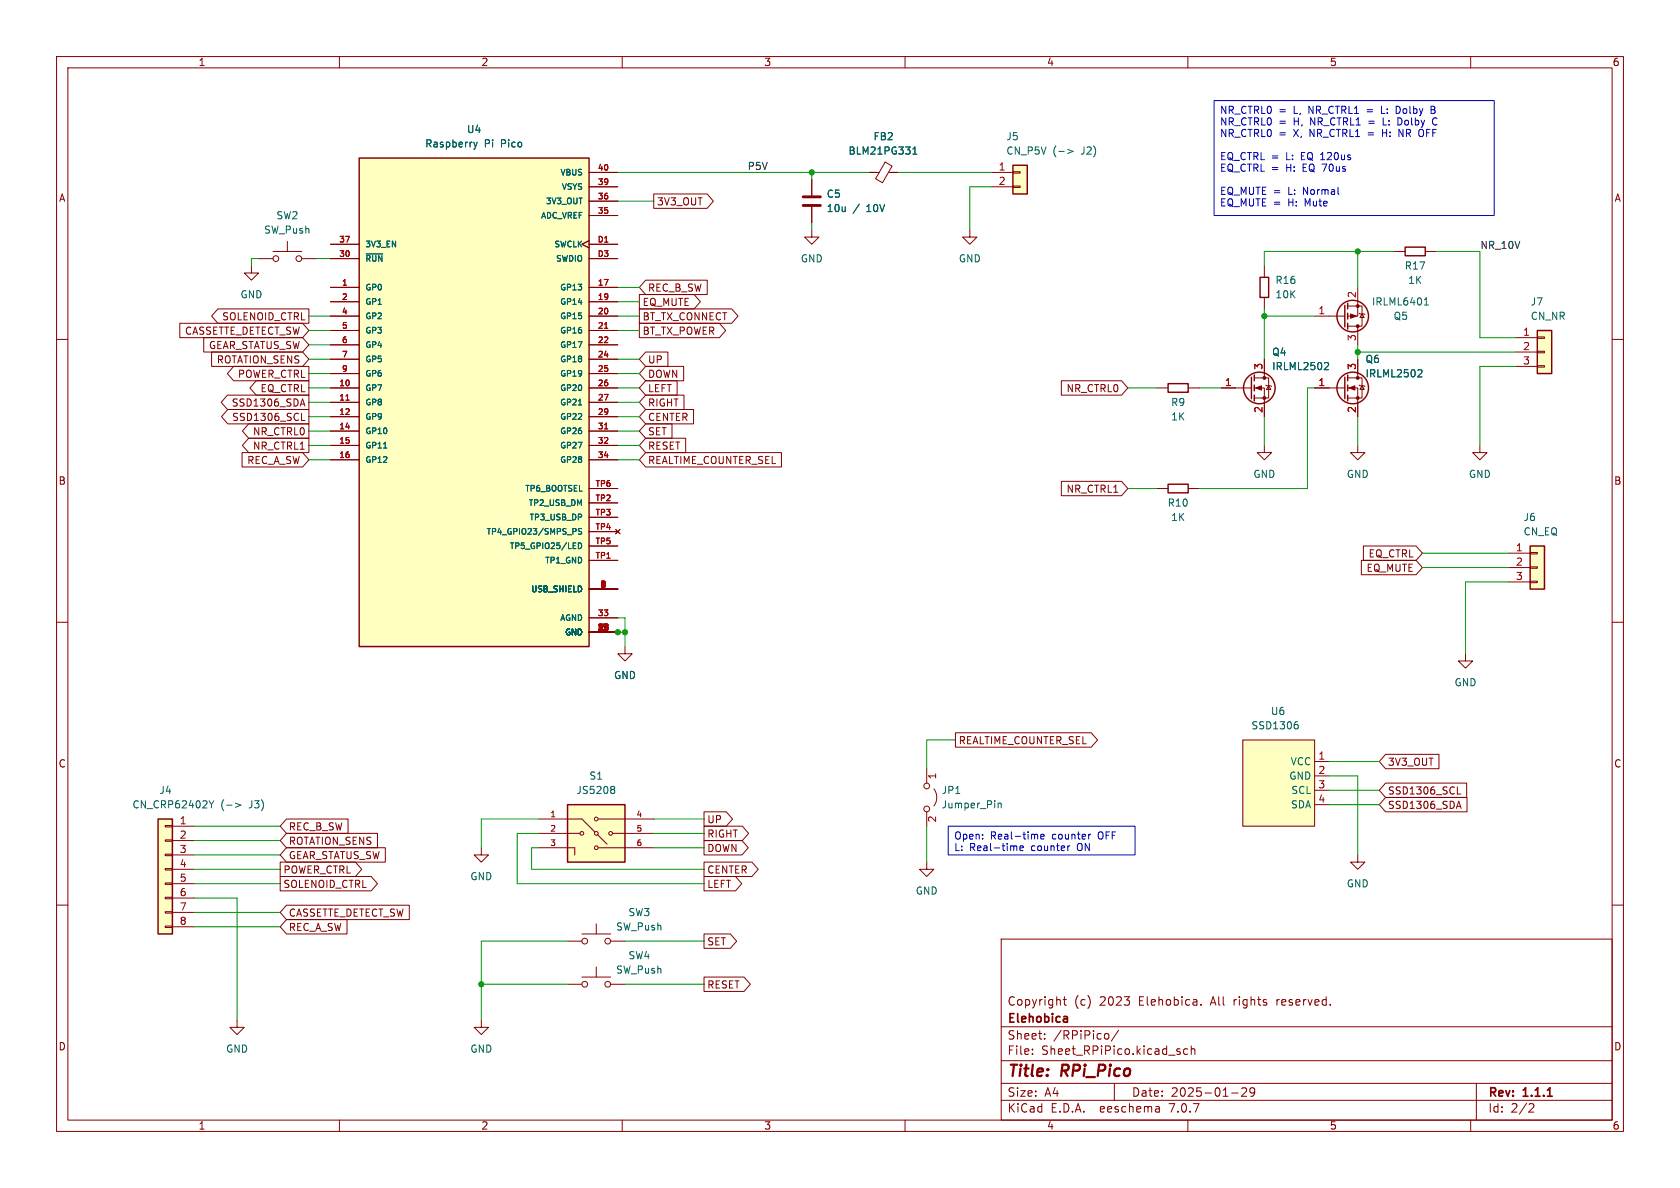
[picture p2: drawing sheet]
<svg xmlns="http://www.w3.org/2000/svg" width="297mm" height="210mm" viewBox="0 0 297 210" stroke-linecap="round" stroke-linejoin="round" font-family="sans-serif">
<g fill="none" stroke="#840000" stroke-width=".18">
<path d="M10 10h277v190h-277zM12 12h273v186h-273zM60 10v2M110 10v2M160 10v2M210 10v2M260 10v2M104.1 30.5h5.1M104.1 38.1h5.1M104.1 35.6h5.1M104.1 33h5.1M115.6 34.3h9.4l1.1 1.3-1.1 1.2h-9.4z"/>
<path d="M143.5 31.8v2.7M143.5 36.6v2.8M153.7 30.5h1.7M156.5 28.7l1.2 .7-1.7 2.9-1.2-.7zM157.1 30.5h1.6M175.3 30.5h3.8M175.3 33h3.8M179.1 32.9h1.2v.2h-1.2zM179.1 30.4h1.2v.2h-1.2zM10 60h2M31.8 57.1h21.7l1.1 1.3-1.1 1.3h-21.7zM36 59.7h17.5l1.1 1.3-1.1 1.2h-17.5z"/>
<path d="M38.5 54.6h16.1v2.6h-16.1l-1.1-1.3zM44.4 47v1.3h1.3l-1.3 1.2-1.2-1.2h1.2M45.7 45.7h2.6M48.3 44.5h5M50.8 42.7v1.8M53.3 45.7h2.6M58.4 50.8h5.1M58.4 53.3h5.1M58.4 55.9h5.1M58.4 58.4h5.1M58.4 45.7h5.1M58.4 43.2h5.1"/>
<path d="M104.1 42.5l-1.2 .7 1.2 .6M104.1 50.8h5.1M104.1 53.3h5.1M104.1 55.9h5.1M104.1 58.4h5.1M104.1 45.7h5.1M104.1 43.2h5.1M113 52.1h9.7l1.1 1.2-1.1 1.3h-9.7zM113 54.6h16.4l1.1 1.3-1.1 1.3h-16.4zM113 57.1h14.2l1.1 1.3-1.1 1.3h-14.2zM114.1 49.5h10.9v2.6h-10.9l-1.1-1.3zM143.5 40.6v1.3h1.3l-1.3 1.3-1.3-1.3h1.3"/>
<path d="M171.4 40.6v1.3h1.3l-1.3 1.3-1.2-1.3h1.2M223.5 47v2M223.5 52.6v2M232.4 55.9h5.3M238.3 54.1h2.5v3.6h-2.5M240 50.8v5.1h-1.7M240 57.7v3.3M240.3 55.4l.1 .1h.8l.1 .1M240.8 55.5l.4 .6h-.8zM246.4 44.5h2M252 44.5h2M268 59.7h3.8"/>
<path d="M271.8 59.6h1.2v.2h-1.2zM285 60h2M37.4 62.2h16.1l1.1 1.3-1.1 1.3h-16.1zM40.2 69.8h14.4v2.6h-14.4l-1.1-1.3zM40.3 72.4h14.3v2.5h-14.3l-1.1-1.2zM41.3 64.8h13.3v2.5h-13.3l-1.1-1.3zM44 77.5h10.6v2.5h-10.6l-1.1-1.3zM44 74.9h10.6v2.6h-10.6l-1.1-1.3zM45.3 67.3h9.3v2.6h-9.3l-1.1-1.3zM53.2 71.4h.6M53.3 74.3h.6M53.5 70.5l.4 1.3"/>
<path d="M58.4 68.6h5.1M58.4 71.1h5.1M58.4 73.7h5.1M58.4 76.2h5.1M58.4 78.7h5.1M58.4 61h5.1M58.4 63.5h5.1M58.4 66h5.1M104.1 68.6h5.1M104.1 71.1h5.1M104.1 73.7h5.1M104.1 76.2h5.1"/>
<path d="M104.1 78.7h5.1M104.1 61h5.1M104.1 63.5h5.1M104.1 66h5.1M114.1 67.3h5.6v2.6h-5.6l-1.1-1.3zM114.1 72.4h8.5v2.5h-8.5l-1.1-1.2zM114.1 74.9h4.7v2.6h-4.7l-1.1-1.3zM114.1 77.5h7.1v2.5h-7.1l-1.1-1.3zM114.1 64.8h6.8v2.5h-6.8l-1.1-1.3zM114.1 69.8h6.8v2.6h-6.8l-1.1-1.3zM114.1 62.2h4v2.6h-4l-1.1-1.3zM187.6 67.3h10.7l1.1 1.3-1.1 1.3h-10.7z"/>
<path d="M204.5 68.6h2M210.1 68.6h2M215.9 68.6h5.3M221.7 68.6h1.8v5.1M221.7 66.8h2.6v3.6h-2.6M223.5 78.7v1.3h1.3l-1.3 1.3-1.3-1.3h1.3M223.5 63.5v3.3M223.8 68.1l.1 .1h.8l.1 .1M224.3 68.2l.4 .6h-.8zM232.4 68.6h5.3M238.3 68.6h1.7v5.1M238.3 66.8h2.5v3.6h-2.5"/>
<path d="M240 78.7v1.3h1.3l-1.3 1.3-1.2-1.3h1.2M240 63.5v3.3M240.3 68.1l.1 .1h.8l.1 .1M240.8 68.2l.4 .6h-.8zM261.6 78.7v1.3h1.3l-1.3 1.3-1.3-1.3h1.3M268 62.2h3.8M268 64.8h3.8M271.8 64.6h1.2v.3h-1.2zM271.8 62.1h1.2v.3h-1.2zM42.8 80h10.7l1.1 1.3-1.1 1.3h-10.7zM58.4 81.3h5.1M104.1 81.3h5.1"/>
<path d="M104.1 99.1h5.1M104.1 88.9h5.1M104.1 91.4h5.1M104.1 94h5.1M104.1 96.5h5.1M104.1 86.4h5.1M108.8 93.6l.8 .8M109.6 93.6l-.8 .8M114.1 80h24.1v2.6h-24.1l-1.1-1.3zM187.6 85.1h10.7l1.1 1.3-1.1 1.2h-10.7zM204.5 86.4h2M210.1 86.4h2"/>
<path d="M240.7 99.1h9.6l1.2 1.2-1.2 1.3h-9.6zM241 96.5h9.3l1.2 1.3-1.2 1.3h-9.3zM266.7 97.8h3.8M270.5 97.7h1.3v.2h-1.3zM10 110h2M104.1 111.8h5.1M104.1 109.2h5.1M104.1 104.1h5.1M110.5 114.3v1.3h1.3l-1.3 1.2-1.3-1.2h1.3M259.1 115.6v1.2h1.2l-1.2 1.3-1.3-1.3h1.3M266.7 100.3h3.8M266.7 102.9h3.8"/>
<path d="M270.5 102.7h1.3v.3h-1.3zM270.5 100.2h1.3v.3h-1.3zM285 110h2M163.8 135.9v2.5M165.1 139.4a2.54 2.54 0 0 1 0 3.1M168.9 129.5h24l1.1 1.3-1.1 1.3h-24zM219.7 130.8h12.7v15.3h-12.7zM232.4 134.6h2.5M232.4 137.2h2.5M232.4 139.7h2.5M245 133.3h9.4v2.6h-9.4l-1.2-1.3zM245 138.4h14.3v2.6h-14.3l-1.2-1.3z"/>
<path d="M10 160h2M29.2 158.6h1.3v.3h-1.3zM29.2 156.1h1.3v.2h-1.3zM29.2 153.5h1.3v.3h-1.3zM29.2 151h1.3v.3h-1.3zM29.2 148.5h1.3v.2h-1.3zM29.2 145.9h1.3v.3h-1.3zM30.5 146.1h3.8M30.5 148.6h3.8M30.5 151.1h3.8M30.5 153.7h3.8M30.5 156.2h3.8"/>
<path d="M30.5 158.8h3.8M49.5 154.9h16.1l1.1 1.3-1.1 1.3h-16.1zM49.5 152.4h13.3l1.1 1.3-1.1 1.2h-13.3zM50.6 147.3h16.1v2.6h-16.1l-1.1-1.3zM50.6 149.9h17.5v2.5h-17.5l-1.1-1.3zM50.6 144.8h10.9v2.5h-10.9l-1.1-1.2zM85.1 149.9v1.2h1.3l-1.3 1.3-1.3-1.3h1.3M95.2 149.9h6.4v1.2M95.2 147.3h7.3M95.2 144.8h7.7l2.3 2.3M105.7 147.6l1.6 1.6M105.8 149.9h9.8"/>
<path d="M105.8 144.8h9.8M108.3 147.3h7.3M124.5 146h6.7l1.1 1.3-1.1 1.3h-6.7zM124.5 154.9h5.5l1.1 1.3-1.1 1.3h-5.5zM124.5 148.6h6.7l1.1 1.3-1.1 1.2h-6.7zM124.5 143.5h3.9l1.1 1.3-1.1 1.3h-3.9zM124.5 152.4h8.4l1.1 1.3-1.1 1.2h-8.4zM163.8 152.4v1.3h1.3l-1.3 1.2-1.2-1.2h1.2M163.8 143.5v2.6M232.4 142.2h2.5M240 151.1v1.3h1.3l-1.3 1.3-1.2-1.3h1.2M245 141h14.3v2.5h-14.3l-1.2-1.3z"/>
<path d="M257.6 142.5h.6M257.6 140.4h.6M257.9 141.6l.4 1.3M285 160h2M29.2 163.7h1.3v.3h-1.3zM29.2 161.2h1.3v.2h-1.3zM30.5 161.3h3.8M30.5 163.8h3.8M50.6 162.6h10.7v2.5h-10.7l-1.1-1.3zM50.6 160h21.8v2.6h-21.8l-1.1-1.3zM100.3 166.4h2.6M100.3 174h2.6"/>
<path d="M102.9 165.1h5M102.9 172.7h5M105.4 163.3v1.8M105.4 170.9v1.8M107.9 166.4h2.6M107.9 174h2.6M124.5 172.7h7l1.2 1.3-1.2 1.3h-7zM124.5 165.1h4.6l1.1 1.3-1.1 1.2h-4.6zM177 166h108v32h-108zM188 176.7h.5M188.2 176.2v1.3l.3 .2M212.3 177.6v.1"/>
<path d="M41.9 180.3v1.3h-1.3l1.3 1.3 1.3-1.3h-1.3M60 198v2M85.1 180.3v1.3h1.3l-1.3 1.3-1.3-1.3h1.3M110 198v2M160 198v2M177 194.5h108M177 191.5h108M177 187.5h108M177 181.5h108M182.5 186.3v.1M182.5 185.5v.1M184.7 183.6v.1"/>
<path d="M184.7 182.8v.1M195.5 182.7l.4 .1 .1 .2v.6l-.5 .1M197 191.5v3M197.7 182.1l-1.2 2M204.9 195.7l.1 .9M205 196.5l-.2 .1M205 196h-.2M208.5 185.9l.2 .2-.2 .3M208.5 185.4l.1 .1M210 185.5l-.5-.1-.3 .3v.4l.2 .2h.6M210 198v2M210.6 185.5l.2-.1 .4 .1v.9"/>
<path d="M210.6 184.9v1.5M217.7 193.2h1.2M219.5 192.4l.6-.1 .2 .1 .1 .3-.9 1.1h.9M221.8 192.9l-.3 .3h-.3l-.2-.3 .1-.5 .4-.1 .2 .1a.99 .99 0 0 1-.3 1.4h-.3M260 198v2M261 191.5v6.5M270.5 195.1l.5 .1 .2 .3-1 1.1h1"/>
<circle cx="48.8" cy="45.7" r=".51"/>
<circle cx="52.8" cy="45.7" r=".51"/>
<circle cx="163.8" cy="138.9" r=".51"/>
<circle cx="102.9" cy="147.3" r=".33"/>
<circle cx="105.4" cy="147.3" r=".33"/>
<circle cx="105.4" cy="144.8" r=".33"/>
<circle cx="105.4" cy="149.9" r=".33"/>
<circle cx="107.9" cy="147.3" r=".33"/>
<circle cx="163.8" cy="143" r=".51"/>
<circle cx="103.4" cy="166.4" r=".51"/>
<circle cx="103.4" cy="174" r=".51"/>
<circle cx="107.4" cy="166.4" r=".51"/>
<circle cx="107.4" cy="174" r=".51"/>
</g>
<path d="M188.5 179.7l.2 .2v.8M188.7 180.6l-.5 .1M188.7 180l-.5 .1M273.6 193.8h.8" fill="none" stroke="#840000" stroke-width=".3"/>
<path d="M142 36.3h3M142 34.8h3" fill="none" stroke="#840000" stroke-width=".51"/>
<g fill="#ffffc2" stroke="#ffffc2" stroke-width=".18">
<path d="M271.8 58.4h2.5v7.6h-2.5z"/>
<path d="M63.5 27.9h40.6v86.4h-40.6z"/>
<path d="M270.5 96.5h2.5v7.6h-2.5z"/>
<path d="M100.3 142.2h10.2v10.2h-10.2z"/>
<path d="M179.1 29.2h2.5v5.1h-2.5z"/>
<path d="M27.9 144.8h2.6v20.3h-2.6z"/>
<path d="M219.7 130.8h12.7v15.3h-12.7z"/>
</g>
<g fill="none" stroke="#840000" stroke-width=".25">
<path d="M63.5 27.9h40.6v86.4h-40.6zM179.1 29.2h2.5v5.1h-2.5zM222.8 49h1.5v3.6h-1.5zM237.7 54v3.8M238.3 53.6v1M238.3 55.4v1M238.3 57.2v1M248.4 43.7h3.6v1.5h-3.6zM271.8 58.4h2.5v7.6h-2.5zM206.5 67.8h3.6v1.5h-3.6zM221.2 66.7v3.8M221.7 66.3v1"/>
<path d="M221.7 68.1v1M221.7 69.9v1M237.7 66.7v3.8M238.3 66.3v1M238.3 68.1v1M238.3 69.9v1M206.5 85.6h3.6v1.5h-3.6zM270.5 96.5h2.5v7.6h-2.5zM27.9 144.8h2.6v20.3h-2.6zM100.3 142.2h10.2v10.2h-10.2z"/>
<circle cx="239.1" cy="55.9" r="2.79"/>
<circle cx="222.6" cy="68.6" r="2.79"/>
<circle cx="239.1" cy="68.6" r="2.79"/>
</g>
<g fill="none" stroke="#006464" stroke-width=".18">
<path d="M83.8 25.1l.3 .9M84.1 26l-.3 .4M84.4 25.1l-.3 .9M161.4 27.2h.7M161.4 26.3l.3-.3v1.2M188.7 26.4l1 .4-1 .3M64.7 44.9h3M251.8 53.9h.7M251.8 53l.4-.4v1.3M67.8 79.2h.6M102.2 71.6h.6M234.3 64.1h.5l.1 .3-.8 .9h.8"/>
<path d="M250.8 65.3l.5 .1 .1 .3-.8 .9h.8M102.2 96a.51 .51 0 0 1 .6 .5 .51 .51 0 0 1-.6 .5zM102.8 93.5l-.4-.1-.2 .2 .1 .3 .5 .2v.2l-.6 .1M108.2 139h.2l.3 .3-.3 .3M108.2 139.6h.2M108.4 139.6l.3 .2v.2l-.1 .2-.4 .1M229 128.1h.4l.1 .2v.4l-.5 .1M229.2 127.6h.2M37 141.5l.4 .7M37.4 142.2v.6M37.8 141.5l-.4 .7M41.6 142l1 .3-1 .4"/>
<path d="M176.5 142v.8M176.5 142.1l.1-.1h.3l.1 .8"/>
</g>
<path d="M106.9 58h.6M61.2 70.7h.5M106.9 75.8h.6" fill="none" stroke="#a90000" stroke-width=".18"/>
<g fill="#840000" stroke="#840000" stroke-width=".18">
<path d="M238.5 68.6l1-.4v.8z"/>
<path d="M238.8 55.5l1 .4-1 .4z"/>
<path d="M222 68.6l1-.4v.8z"/>
<circle cx="240" cy="70.4" r=".25"/>
<circle cx="240" cy="66.8" r=".25"/>
<circle cx="240" cy="54.1" r=".25"/>
<circle cx="240" cy="57.7" r=".25"/>
<circle cx="223.5" cy="70.4" r=".25"/>
<circle cx="223.5" cy="66.8" r=".25"/>
</g>
<g fill="none" stroke="#0000c2" stroke-width=".18">
<path d="M214.6 17.8h49.6v20.3h-49.6zM244.2 18.8v1.3h.6M247.3 18.8h-.5v1.3l.5-.1M253 18.8h.4l.3 .2-.3 .4 .3 .1v.3l-.2 .3h-.5zM253 19.4h.4M244.4 22.9v1.2M244.4 23.5h.7M244.5 20.8v1.3h.6M247.3 24.1v-1.2l.7 1.2M247.4 20.8h-.3v1.3l.5-.1M253.8 20.8a.64 .64 0 0 0-.6 .7 .64 .64 0 0 0 .6 .6M167.6 146.1h33.1v5h-33.1z"/>
<path d="M179.4 149.5l.4 .2v.7M180.3 149.9l.6-.1-.1-.2-.3-.1-.2 .2 .1 .6h.4M183.1 147.5l.3 .2v.6M184 147.9l.6-.1-.1-.3h-.3l-.2 .2 .1 .6h.4M189.1 149.5l-.2 .1M192.8 147.5h-.2"/>
</g>
<g fill="none" stroke="#009600" stroke-width=".18">
<path d="M109.2 35.6h6.4M109.2 30.5h44.5M143.5 30.5v1.3M143.5 39.4v1.2M158.7 30.5h16.6M175.3 33h-3.9v7.6M45.7 45.7h-1.3v1.3M54.6 55.9h3.8M54.6 58.4h3.8M55.9 45.7h2.5M109.2 55.9h3.8M109.2 58.4h3.8"/>
<path d="M109.2 53.3h3.8M109.2 50.8h3.8M223.5 55.9h8.9M223.5 54.6v8.9M240 44.5v6.3M246.4 44.5h-22.9v2.5M254 44.5h7.6v15.2h6.4M54.6 61h3.8M54.6 66h3.8M54.6 63.5h3.8M54.6 73.7h3.8M54.6 71.1h3.8"/>
<path d="M54.6 76.2h3.8M54.6 78.7h3.8M54.6 68.6h3.8M109.2 66h3.8M109.2 63.5h3.8M109.2 73.7h3.8M109.2 71.1h3.8M109.2 76.2h3.8M109.2 78.7h3.8M109.2 68.6h3.8M199.4 68.6h5.1M212.1 68.6h3.8"/>
<path d="M223.5 73.7v5M232.4 68.6h-1.3v17.8h-19M240 61v2.5M240 73.7v5M240 62.2h28M268 64.8h-6.4v13.9M54.6 81.3h3.8M109.2 81.3h3.8M199.4 86.4h5.1M251.5 97.8h15.2M107.9 111.8h2.6M109.2 109.2h1.3v5.1"/>
<path d="M251.5 100.3h15.2M266.7 102.9h-7.6v12.7M168.9 130.8h-5.1v5.1M234.9 137.2h5.1v13.9M234.9 139.7h8.9M234.9 134.6h8.9M34.3 158.8h7.6v21.5M34.3 156.2h15.2M34.3 153.7h15.2M34.3 151.1h15.2M34.3 148.6h15.2M34.3 146.1h15.2"/>
<path d="M95.2 149.9h-1.2v3.8h30.5M95.2 144.8h-10.1v5.1M95.2 147.3h-3.8v8.9h33.1M115.6 147.3h8.9M115.6 149.9h8.9M115.6 144.8h8.9M163.8 146.1v6.3M234.9 142.2h8.9M34.3 163.8h15.2M34.3 161.3h15.2M85.1 174h15.2M100.3 166.4h-15.2v13.9"/>
<path d="M110.5 174h14M110.5 166.4h14"/>
</g>
<g fill="#009600" stroke="#009600" stroke-width=".18">
<circle cx="240" cy="62.2" r=".46"/>
<circle cx="223.5" cy="55.9" r=".46"/>
<circle cx="240" cy="44.5" r=".46"/>
<circle cx="143.5" cy="30.5" r=".46"/>
<circle cx="85.1" cy="174" r=".46"/>
<circle cx="110.5" cy="111.8" r=".46"/>
<circle cx="109.2" cy="111.8" r=".46"/>
</g>
<g font-size="2.8" fill="#840000">
<text x="178" y="190.9">Title:</text>
<text x="187.7" y="190.9">RPi_Pico</text>
</g>
<g font-size="2.1" fill="#840000">
<text x="178" y="178">Copyright</text>
<text x="189.9" y="178">(c)</text>
<text x="194.5" y="178">2023</text>
<text x="201.5" y="178">Elehobica.</text>
<text x="214.3" y="178">All</text>
<text x="218.5" y="178">rights</text>
<text x="226.2" y="178">reserved.</text>
<text x="178" y="184">Sheet:</text>
<text x="178" y="181.2">Elehobica</text>
<text x="186.2" y="184">/RPiPico/</text>
<text x="178" y="186.7">File:</text>
<text x="184.1" y="186.7">Sheet_RPiPico.kicad_sch</text>
<text x="178" y="196.9">KiCad</text>
<text x="178" y="194.1">Size:</text>
<text x="184.7" y="194.1">A4</text>
<text x="185.7" y="196.9">E.D.A.</text>
<text x="194.6" y="196.9">eeschema</text>
<text x="200" y="194.1">Date:</text>
<text x="207" y="196.9">7.0.7</text>
<text x="207" y="194.1">2025-01-29</text>
<text x="263" y="194.3">Rev:</text>
<text x="263" y="196.9">Id:</text>
<text x="267.1" y="196.9">2/2</text>
<text x="269.4" y="194.3">1.1.1</text>
</g>
<g font-size="1.8" fill="#840000">
<text x="35" y="11.9">1</text>
<text x="85" y="11.9">2</text>
<text x="135" y="11.9">3</text>
<text x="185" y="11.9">4</text>
<text x="235" y="11.9">5</text>
<text x="285" y="11.9">6</text>
<text x="10.3" y="35.9">A</text>
<text x="285.3" y="35.9">A</text>
<text x="116" y="36.5">3V3_OUT</text>
<text x="114.5" y="51.8">REC_B_SW</text>
<text x="32.6" y="59.4">CASSETTE_DETECT_SW</text>
<text x="39.2" y="56.8">SOLENOID_CTRL</text>
<text x="113.5" y="54.3">EQ_MUTE</text>
<text x="113.5" y="56.8">BT_TX_CONNECT</text>
<text x="113.5" y="59.4">BT_TX_POWER</text>
<text x="36.8" y="61.9">GEAR_STATUS_SW</text>
<text x="38.2" y="64.5">ROTATION_SENS</text>
<text x="114.5" y="64.5">UP</text>
<text x="42" y="67">POWER_CTRL</text>
<text x="45.9" y="69.5">EQ_CTRL</text>
<text x="114.5" y="69.5">LEFT</text>
<text x="114.5" y="67">DOWN</text>
<text x="188.4" y="69.5">NR_CTRL0</text>
<text x="40.9" y="72.1">SSD1306_SDA</text>
<text x="40.9" y="74.6">SSD1306_SCL</text>
<text x="44.6" y="77.2">NR_CTRL0</text>
<text x="114.5" y="74.6">CENTER</text>
<text x="114.5" y="77.2">SET</text>
<text x="114.5" y="72.1">RIGHT</text>
<text x="43.6" y="82.2">REC_A_SW</text>
<text x="44.6" y="79.7">NR_CTRL1</text>
<text x="114.5" y="79.7">RESET</text>
<text x="114.5" y="82.2">REALTIME_COUNTER_SEL</text>
<text x="10.3" y="85.9">B</text>
<text x="188.4" y="87.3">NR_CTRL1</text>
<text x="285.3" y="85.9">B</text>
<text x="241.5" y="101.3">EQ_MUTE</text>
<text x="241.8" y="98.7">EQ_CTRL</text>
<text x="169.4" y="131.8">REALTIME_COUNTER_SEL</text>
<text x="10.3" y="135.9">C</text>
<text x="245.3" y="135.6">3V3_OUT</text>
<text x="285.3" y="135.9">C</text>
<text x="245.3" y="143.2">SSD1306_SDA</text>
<text x="245.3" y="140.7">SSD1306_SCL</text>
<text x="51" y="149.5">ROTATION_SENS</text>
<text x="51" y="147">REC_B_SW</text>
<text x="124.9" y="148.3">RIGHT</text>
<text x="124.9" y="145.7">UP</text>
<text x="50" y="154.6">POWER_CTRL</text>
<text x="51" y="152.1">GEAR_STATUS_SW</text>
<text x="124.9" y="150.8">DOWN</text>
<text x="124.9" y="154.6">CENTER</text>
<text x="50" y="157.2">SOLENOID_CTRL</text>
<text x="124.9" y="157.2">LEFT</text>
<text x="51" y="164.8">REC_A_SW</text>
<text x="51" y="162.2">CASSETTE_DETECT_SW</text>
<text x="124.9" y="167.3">SET</text>
<text x="124.9" y="174.9">RESET</text>
<text x="10.3" y="185.9">D</text>
<text x="285.3" y="185.9">D</text>
<text x="35" y="199.9">1</text>
<text x="85" y="199.9">2</text>
<text x="135" y="199.9">3</text>
<text x="185" y="199.9">4</text>
<text x="235" y="199.9">5</text>
<text x="285" y="199.9">6</text>
</g>
<g font-size="1.8" fill="#006464">
<text x="82.4" y="23.7">U4</text>
<text x="75.1" y="26.3">Raspberry</text>
<text x="85.6" y="26.3">Pi</text>
<text x="88.7" y="26.3">Pico</text>
<text x="149.9" y="27.5">BLM21PG331</text>
<text x="154.3" y="25">FB2</text>
<text x="177.8" y="25">J5</text>
<text x="177.8" y="27.5">CN_P5V</text>
<text x="186.1" y="27.5">(-&gt;</text>
<text x="191.3" y="27.5">J2)</text>
<text x="146.1" y="35.2">C5</text>
<text x="46.6" y="41.5">SW_Push</text>
<text x="48.8" y="39">SW2</text>
<text x="146.1" y="37.7">10u</text>
<text x="150.8" y="37.7">/</text>
<text x="153.3" y="37.7">10V</text>
<text x="141.5" y="46.6">GND</text>
<text x="169.4" y="46.6">GND</text>
<text x="248.2" y="47.9">R17</text>
<text x="42.4" y="52.9">GND</text>
<text x="225.4" y="50.4">R16</text>
<text x="225.4" y="52.9">10K</text>
<text x="248.8" y="50.4">1K</text>
<text x="242.4" y="54.2">IRLML6401</text>
<text x="246.3" y="56.7">Q5</text>
<text x="270.5" y="54.2">J7</text>
<text x="270.5" y="56.7">CN_NR</text>
<text x="224.8" y="63.1">Q4</text>
<text x="224.8" y="65.6">IRLML2502</text>
<text x="241.3" y="64.4">Q6</text>
<text x="206.9" y="72">R9</text>
<text x="241.3" y="66.9">IRLML2502</text>
<text x="206.9" y="74.5">1K</text>
<text x="206.3" y="89.8">R10</text>
<text x="221.5" y="84.7">GND</text>
<text x="238" y="84.7">GND</text>
<text x="259.6" y="84.7">GND</text>
<text x="206.9" y="92.3">1K</text>
<text x="269.3" y="92.3">J6</text>
<text x="269.3" y="94.8">CN_EQ</text>
<text x="108.5" y="120.2">GND</text>
<text x="257" y="121.5">GND</text>
<text x="221.1" y="129.1">SSD1306</text>
<text x="224.6" y="126.6">U6</text>
<text x="228.1" y="135.5">VCC</text>
<text x="23.3" y="143.1">CN_CRP62402Y</text>
<text x="28.1" y="140.6">J4</text>
<text x="39" y="143.1">(-&gt;</text>
<text x="44.2" y="143.1">J3)</text>
<text x="101.8" y="140.6">JS5208</text>
<text x="104.1" y="138">S1</text>
<text x="166.4" y="140.6">JP1</text>
<text x="166.4" y="143.1">Jumper_Pin</text>
<text x="227.8" y="138">GND</text>
<text x="228.1" y="143.1">SDA</text>
<text x="228.2" y="140.6">SCL</text>
<text x="83.1" y="155.8">GND</text>
<text x="161.8" y="158.3">GND</text>
<text x="238" y="157.1">GND</text>
<text x="108.8" y="164.7">SW_Push</text>
<text x="111" y="162.2">SW3</text>
<text x="108.8" y="172.3">SW_Push</text>
<text x="111" y="169.8">SW4</text>
<text x="39.9" y="186.3">GND</text>
<text x="83.1" y="186.3">GND</text>
</g>
<g font-size="1.8" fill="#0000c2">
<text x="215.6" y="20.5">NR_CTRL0</text>
<text x="215.6" y="22.5">NR_CTRL0</text>
<text x="226.1" y="20.5">=</text>
<text x="226.1" y="22.5">=</text>
<text x="228.8" y="20.5">L,</text>
<text x="228.8" y="22.5">H,</text>
<text x="231.6" y="20.5">NR_CTRL1</text>
<text x="231.9" y="22.5">NR_CTRL1</text>
<text x="242.1" y="20.5">=</text>
<text x="242.4" y="22.5">=</text>
<text x="244.8" y="20.5">L:</text>
<text x="245.1" y="22.5">L:</text>
<text x="247.6" y="20.5">Dolby</text>
<text x="247.9" y="22.5">Dolby</text>
<text x="254.3" y="22.5">C</text>
<text x="215.6" y="24.5">NR_CTRL0</text>
<text x="215.6" y="28.6">EQ_CTRL =</text>
<text x="226.1" y="24.5">=</text>
<text x="227.5" y="28.6">L:</text>
<text x="228.8" y="24.5">X,</text>
<text x="230.3" y="28.6">EQ 120us</text>
<text x="231.8" y="24.5">NR_CTRL1</text>
<text x="242.3" y="24.5">=</text>
<text x="245" y="24.5">H:</text>
<text x="248.1" y="24.5">NR OFF</text>
<text x="215.6" y="30.7">EQ_CTRL =</text>
<text x="215.6" y="34.8">EQ_MUTE =</text>
<text x="227.5" y="30.7">H:</text>
<text x="227.8" y="34.8">L:</text>
<text x="230.6" y="30.7">EQ 70us</text>
<text x="230.6" y="34.8">Normal</text>
<text x="215.6" y="36.8">EQ_MUTE =</text>
<text x="227.8" y="36.8">H:</text>
<text x="230.9" y="36.8">Mute</text>
<text x="168.6" y="148.7">Open:</text>
<text x="175.1" y="148.7">Real-time</text>
<text x="186.1" y="148.7">counter</text>
<text x="194.4" y="148.7">OFF</text>
<text x="168.6" y="150.8">L:</text>
<text x="171.4" y="150.8">Real-time</text>
<text x="182.4" y="150.8">counter</text>
<text x="190.7" y="150.8">ON</text>
</g>
<g font-size="1.8" fill="#0f0f0f">
<text x="132.1" y="30.1">P5V</text>
<text x="261.6" y="44.1">NR_10V</text>
</g>
<g font-size="1.8" fill="#a90000">
<text x="176.5" y="30.2">1</text>
<text x="176.5" y="32.8">2</text>
<text x="239.8" y="52.8" transform="rotate(-90 239.8 52.8)">2</text>
<text x="233" y="55.6">1</text>
<text x="269.2" y="59.4">1</text>
<text x="223.3" y="65.5" transform="rotate(-90 223.3 65.5)">3</text>
<text x="239.8" y="65.5" transform="rotate(-90 239.8 65.5)">3</text>
<text x="239.8" y="60.4" transform="rotate(-90 239.8 60.4)">3</text>
<text x="269.2" y="62">2</text>
<text x="269.2" y="64.5">3</text>
<text x="216.5" y="68.3">1</text>
<text x="233" y="68.3">1</text>
<text x="223.3" y="73.1" transform="rotate(-90 223.3 73.1)">2</text>
<text x="239.8" y="73.1" transform="rotate(-90 239.8 73.1)">2</text>
<text x="267.9" y="97.5">1</text>
<text x="267.9" y="100.1">2</text>
<text x="267.9" y="102.6">3</text>
<text x="165.8" y="137.9" transform="rotate(-90 165.8 137.9)">1</text>
<text x="233" y="134.4">1</text>
<text x="233" y="136.9">2</text>
<text x="233" y="139.4">3</text>
<text x="233" y="142">4</text>
<text x="31.7" y="145.8">1</text>
<text x="31.7" y="148.3">2</text>
<text x="165.8" y="145.5" transform="rotate(-90 165.8 145.5)">2</text>
<text x="31.7" y="150.9">3</text>
<text x="31.7" y="153.4">4</text>
<text x="31.7" y="156">5</text>
<text x="31.7" y="158.5">6</text>
<text x="31.7" y="161">7</text>
<text x="31.7" y="163.6">8</text>
</g>
<g font-size="1.4" fill="#006464">
<text x="99" y="31.2">VBUS</text>
<text x="99.2" y="33.8">VSYS</text>
<text x="95.5" y="38.8">ADC_VREF</text>
<text x="96.4" y="36.3">3V3_OUT</text>
<text x="64.5" y="46.5">~{RUN}</text>
<text x="64.5" y="43.9">3V3_EN</text>
<text x="97.9" y="43.9">SWCLK</text>
<text x="98.2" y="46.5">SWDIO</text>
<text x="64.5" y="51.5">GP0</text>
<text x="98.9" y="51.5">GP13</text>
<text x="64.5" y="54.1">GP1</text>
<text x="64.5" y="56.6">GP2</text>
<text x="64.5" y="59.2">GP3</text>
<text x="98.9" y="54.1">GP14</text>
<text x="98.9" y="56.6">GP15</text>
<text x="98.9" y="59.2">GP16</text>
<text x="64.5" y="61.7">GP4</text>
<text x="64.5" y="64.2">GP5</text>
<text x="98.9" y="61.7">GP17</text>
<text x="98.9" y="64.2">GP18</text>
<text x="64.5" y="69.3">GP7</text>
<text x="64.5" y="71.9">GP8</text>
<text x="64.5" y="66.8">GP6</text>
<text x="98.9" y="66.8">GP19</text>
<text x="98.9" y="69.3">GP20</text>
<text x="98.9" y="71.9">GP21</text>
<text x="64.5" y="74.4">GP9</text>
<text x="64.5" y="76.9">GP10</text>
<text x="98.9" y="74.4">GP22</text>
<text x="98.9" y="76.9">GP26</text>
<text x="64.5" y="79.5">GP11</text>
<text x="64.5" y="82">GP12</text>
<text x="98.9" y="79.5">GP27</text>
<text x="98.9" y="82">GP28</text>
<text x="92.7" y="87.1">TP6_BOOTSEL</text>
<text x="93.3" y="89.6">TP2_USB_DM</text>
<text x="85.9" y="94.7">TP4_GPIO23/SMPS_PS</text>
<text x="93.5" y="92.2">TP3_USB_DP</text>
<text x="90" y="97.3">TP5_GPIO25/LED</text>
<text x="96.2" y="99.8">TP1_GND</text>
<text x="93.8" y="104.9">USB_SHIELD</text>
<text x="98.9" y="110">AGND</text>
<text x="99.8" y="112.5">GND</text>
</g>
<g font-size="1.4" fill="#a90000">
<text x="105.6" y="35.3">36</text>
<text x="105.6" y="32.8">39</text>
<text x="105.6" y="30.2">40</text>
<text x="105.6" y="37.8">35</text>
<text x="59.9" y="45.5">30</text>
<text x="59.9" y="42.9">37</text>
<text x="105.6" y="42.9">D1</text>
<text x="105.6" y="45.5">D3</text>
<text x="60.3" y="50.5">1</text>
<text x="60.3" y="53.1">2</text>
<text x="105.6" y="50.5">17</text>
<text x="105.6" y="53.1">19</text>
<text x="60.3" y="55.6">4</text>
<text x="60.3" y="58.2">5</text>
<text x="105.6" y="55.6">20</text>
<text x="105.6" y="58.2">21</text>
<text x="60.3" y="60.7">6</text>
<text x="60.3" y="63.2">7</text>
<text x="60.3" y="65.8">9</text>
<text x="105.6" y="60.7">22</text>
<text x="105.6" y="63.2">24</text>
<text x="105.6" y="65.8">25</text>
<text x="59.9" y="68.3">10</text>
<text x="59.9" y="70.9">11</text>
<text x="105.6" y="68.3">26</text>
<text x="105.6" y="70.9">27</text>
<text x="59.9" y="73.4">12</text>
<text x="59.9" y="75.9">14</text>
<text x="105.6" y="73.4">29</text>
<text x="105.6" y="75.9">31</text>
<text x="59.9" y="78.5">15</text>
<text x="59.9" y="81">16</text>
<text x="105.6" y="78.5">32</text>
<text x="105.6" y="81">34</text>
<text x="105.2" y="88.6">TP2</text>
<text x="105.2" y="86.1">TP6</text>
<text x="105.2" y="91.2">TP3</text>
<text x="105.2" y="93.7">TP4</text>
<text x="105.2" y="98.8">TP1</text>
<text x="105.2" y="96.3">TP5</text>
<text x="106" y="103.9">B</text>
<text x="105.6" y="111.5">18</text>
<text x="105.6" y="109">33</text>
<text x="106.1" y="111.5">8</text>
<text x="97.2" y="144.5">1</text>
<text x="97.2" y="147.1">2</text>
<text x="97.2" y="149.6">3</text>
<text x="112.4" y="144.5">4</text>
<text x="112.4" y="147.1">5</text>
<text x="112.4" y="149.6">6</text>
</g>
</svg>
